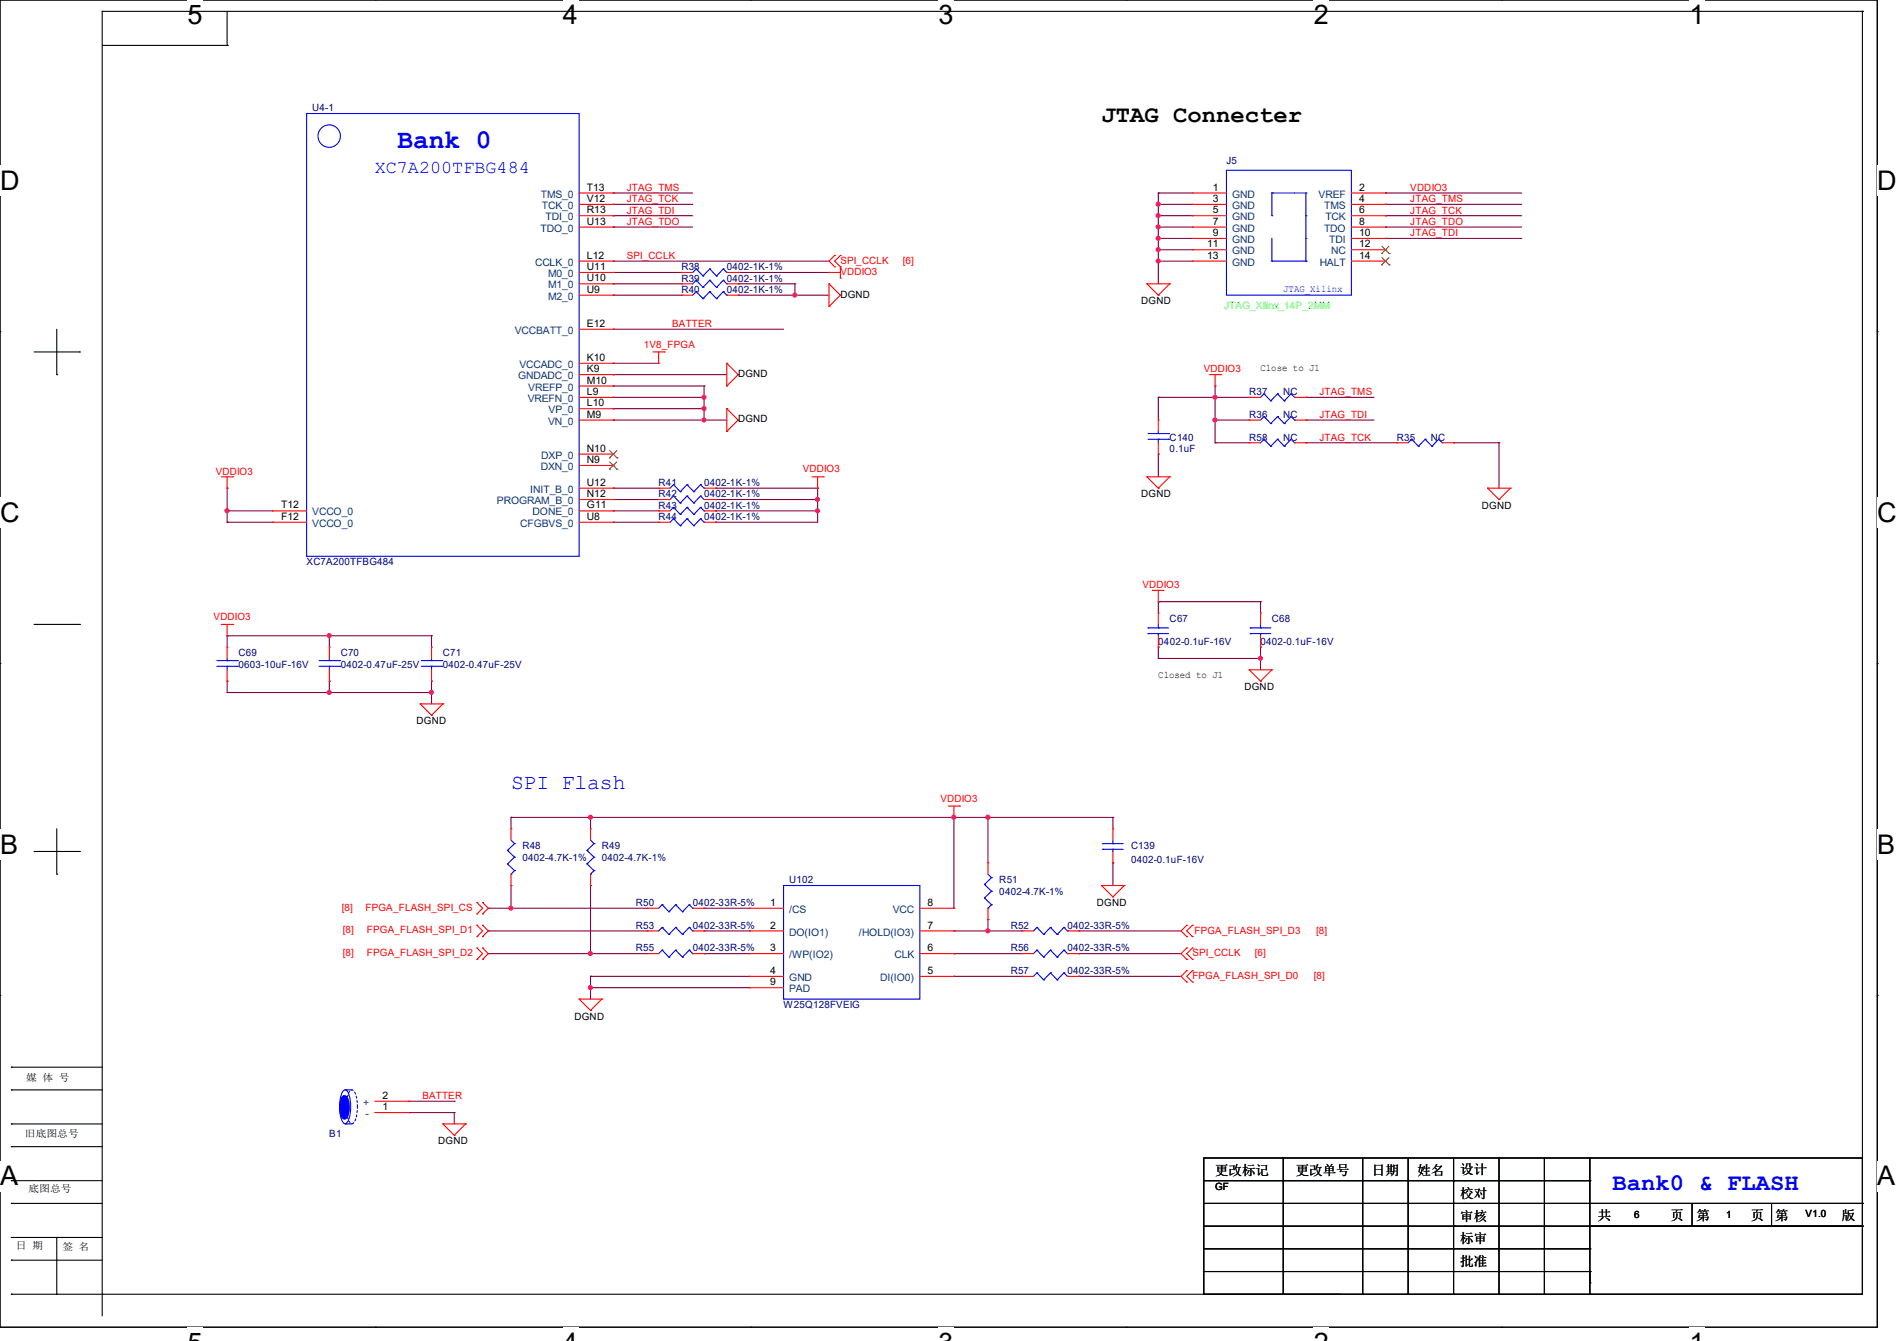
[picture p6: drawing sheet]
<svg xmlns="http://www.w3.org/2000/svg" width="297mm" height="210mm" viewBox="0 0 297 210" stroke-linecap="round" stroke-linejoin="round" font-family="sans-serif">
<path d="M0 0h293.9v207.9h-293.9z" fill="none" stroke="#000" stroke-width=".17"/>
<g fill="#fff">
<path d="M29.4 0h2.3v4.7h-2.3z"/>
<path d="M29.4 207.9h2.3v2.1h-2.3z"/>
</g>
<path d="M58.8 0h.1M58.8 207.9h.1" fill="none" stroke="#000" stroke-width=".17"/>
<g fill="#fff">
<path d="M88.1 0h2.4v4.7h-2.4z"/>
<path d="M88.1 207.9h2.4v2.1h-2.4z"/>
</g>
<path d="M117.6 0h.1M117.6 207.9h.1" fill="none" stroke="#000" stroke-width=".17"/>
<g fill="#fff">
<path d="M146.9 0h2.4v4.7h-2.4z"/>
<path d="M146.9 207.9h2.4v2.1h-2.4z"/>
</g>
<path d="M176.3 0h.1M176.3 207.9h.1" fill="none" stroke="#000" stroke-width=".17"/>
<g fill="#fff">
<path d="M205.7 0h2.4v4.7h-2.4z"/>
<path d="M205.7 207.9h2.4v2.1h-2.4z"/>
</g>
<path d="M235.1 0h.1M235.1 207.9h.1" fill="none" stroke="#000" stroke-width=".17"/>
<g fill="#fff">
<path d="M264.5 0h2.4v4.7h-2.4z"/>
<path d="M264.5 207.9h2.4v2.1h-2.4z"/>
<path d="M0 26h3v4.7h-3z"/>
<path d="M293.9 26h3.1v4.7h-3.1z"/>
<path d="M0 77.9h3v4.7h-3z"/>
<path d="M293.9 77.9h3.1v4.7h-3.1z"/>
</g>
<path d="M0 51.9h.1M293.9 51.9h.1" fill="none" stroke="#000" stroke-width=".17"/>
<g fill="#fff">
<path d="M0 129.9h2.8v4.7h-2.8z"/>
<path d="M293.9 129.9h2.9v4.7h-2.9z"/>
</g>
<path d="M0 103.9h.1M293.9 103.9h.1" fill="none" stroke="#000" stroke-width=".17"/>
<g fill="#fff">
<path d="M0 181.8h2.8v4.8h-2.8z"/>
<path d="M293.8 181.8h3v4.8h-3z"/>
</g>
<g fill="none" stroke="#000" stroke-width=".17">
<path d="M16 1.8h.1M16 7.1h19.6M16 1.8v204.3M16 1.8h275.6M35.6 7.1h.1M35.6 1.8v5.3M291.6 1.8h.1M291.6 1.8v179.6M5.3 55.1h7.1M8.9 58.7h.1M8.9 51.6v7.1M12.4 55.1h.1"/>
<path d="M5.3 97.8h7.1M12.4 97.8h.1M5.3 133.3h7.1M8.9 136.9h.1M8.9 129.8v7.1M12.4 133.3h.1M0 155.9h.1M293.9 155.9h.1M1.8 167.1h.1M1.8 170.7h.1M1.8 176h.1M1.8 179.6h.1"/>
<path d="M1.8 167.1h14.2M1.8 170.7h14.2M1.8 176h14.2M1.8 179.6h14.2M1.8 184.9h.1M1.8 188.5h.1M1.8 193.8h.1M1.8 197.4h.1M1.8 184.9h14.2M1.8 188.5h14.2M1.8 193.8h14.2M1.8 197.4h14.2"/>
<path d="M8.9 193.8h.1M8.9 193.8v8.9M188.5 181.4h103.1v21.3h-103.1zM188.5 184.9h60.4M188.5 188.5h103.1M188.5 192h103.1M188.5 195.6h60.4M188.5 199.1h60.4M200.9 199.1h.1M200.9 181.4v21.3M213.4 199.1h.1M213.4 181.4v21.3"/>
<path d="M220.5 199.1h.1M220.5 181.4v21.3M227.6 199.1h.1M227.6 184.9h.1M227.6 188.5h.1M227.6 192h.1M227.6 195.6h.1M227.6 181.4v21.3M234.7 199.1h.1M234.7 181.4v21.3M241.8 199.1h.1M241.8 181.4v21.3"/>
<path d="M248.9 184.9h.1M248.9 199.1h.1M248.9 188.5h.1M248.9 192h.1M248.9 195.6h.1M248.9 181.4v21.3M264.9 192h.1M264.9 188.5v3.5M277.4 192h.1M277.4 188.5v3.5M291.6 188.5h.1M291.6 192h.1"/>
<path d="M1.8 202.7h.1M1.8 202.7h208M8.9 202.7h.1M16 202.7h.1M200.9 202.7h.1M213.4 202.7h.1M220.5 202.7h.1M227.6 202.7h.1M234.7 202.7h.1M241.8 202.7h.1M248.9 200.9h.1M248.9 202.7h.1"/>
</g>
<g fill="none" stroke="#800040" stroke-width=".17">
<path d="M96 32h.1M96 30.2h.1M96 35.6h.1M96 33.8h.1M96 32h12.5M96 30.2h12.5M96 35.6h12.5M96 33.8h12.5M181.4 30.2h.1M181.4 32h.1M181.4 33.8h.1M181.4 35.6h.1"/>
<path d="M181.4 37.3h.1M181.4 39.1h.1M181.4 30.2v14.2M181.4 32h5.3M181.4 30.2h5.3M181.4 35.6h5.3M181.4 33.8h5.3M181.4 37.3h5.3M181.4 39.1h5.3M216.9 33.8h.1M216.9 32h.1M216.9 37.3h.1"/>
<path d="M216.9 35.6h.1M216.9 30.2h.1M216.9 32h21.4M216.9 30.2h21.4M216.9 35.6h21.4M216.9 33.8h21.4M216.9 37.3h21.4M96 51.6h.1M96 40.9h.1M96 42.7h.1M96 46.2h.1M96 44.4h.1"/>
<path d="M96 56.9h.1M96 58.7h.1M96 51.6h26.7M96 40.9h33.8M96 42.7h10.7M96 46.2h10.7M96 44.4h10.7M96 56.9h7.1M96 58.7h17.8M115.6 42.7h.1M115.6 44.4h.1M115.6 46.2h.1"/>
<path d="M115.6 42.7h14.2M115.6 46.2h14.2M115.6 44.4h8.9M124.5 44.4h.1M124.5 46.2h.1M124.5 44.4v1.8M181.4 40.9h.1M181.4 40.9h5.3M35.6 76.5h.1M35.6 76.5v5.3M96 60.5h.1M96 62.2h.1"/>
<path d="M96 64h.1M96 65.8h.1M96 76.5h.1M96 78.2h.1M96 60.5h14.2M96 62.2h14.2M96 64h14.2M96 65.8h17.8M96 76.5h7.1M96 78.2h7.1M110.2 60.5h.1M110.2 62.2h.1"/>
<path d="M110.2 64h.1M110.2 65.8h.1M110.2 60.5v5.3M112 76.5h.1M112 78.2h.1M112 76.5h16M112 78.2h16M128 76.5h.1M128 78.2h.1M128 76.5v5.3h-16M181.4 62.2h.1M181.4 71.1h.1"/>
<path d="M181.4 62.2v3.6M181.4 71.1v3.6M181.4 62.2h14.2M190.2 62.2h.1M190.2 60.5h.1M190.2 69.3h.1M190.2 65.8h.1M190.2 65.8h5.4M190.2 60.5v8.8M190.2 69.3h5.4M204.5 65.8h.1M204.5 62.2h.1"/>
<path d="M204.5 69.3h.1M204.5 62.2h10.6M204.5 65.8h10.6M204.5 69.3h14.2M227.6 69.3h.1M227.6 69.3h7.1M234.7 69.3h.1M234.7 69.3v7.2M35.6 80h.1M35.6 81.8h.1M35.6 99.6h.1M35.6 99.6v1.7"/>
<path d="M35.6 80h7.1M35.6 81.8h7.1M35.6 99.6h32M51.6 99.6h.1M51.6 99.6v1.7M67.6 99.6h.1M67.6 99.6v1.7M96 80h.1M96 81.8h.1M96 80h7.1M96 81.8h7.1M112 81.8h.1"/>
<path d="M112 80h.1M112 80h16M128 80h.1M181.4 94.2h.1M181.4 94.2v1.8M181.4 94.2h16M197.4 94.2h.1M197.4 94.2v1.8M35.6 106.7h.1M35.6 108.5h.1M35.6 106.7v1.8M35.6 108.5h32"/>
<path d="M51.6 106.7h.1M51.6 108.5h.1M51.6 106.7v1.8M67.6 106.7h.1M67.6 108.5h.1M67.6 106.7v3.5M181.4 101.3h.1M181.4 103.1h.1M181.4 101.3v1.8M181.4 103.1h16M197.4 101.3h.1M197.4 103.1h.1"/>
<path d="M197.4 101.3v3.6M80 138.7h.1M80 128h.1M80 128h94.2M80 128v1.8M80 138.7v3.5M92.5 138.7h.1M92.5 128h.1M92.5 128v1.8M92.5 138.7v10.7M149.4 128h.1M149.4 128v14.2"/>
<path d="M154.7 128h.1M154.7 128v7.1M174.2 128h.1M174.2 135.1h.1M174.2 128v1.8M174.2 135.1v3.6M76.5 145.8h.1M76.5 142.2h.1M76.5 149.4h.1M76.5 142.2h24.8M76.5 145.8h24.8M76.5 149.4h24.8"/>
<path d="M80 142.2h.1M92.5 149.4h.1M92.5 154.7h.1M92.5 152.9h.1M92.5 152.9h24.8M92.5 152.9v3.6M92.5 154.7h24.8M110.2 145.8h.1M110.2 142.2h.1M110.2 149.4h.1M110.2 142.2h7.1M110.2 145.8h7.1"/>
<path d="M110.2 149.4h7.1M149.4 149.4h.1M149.4 152.9h.1M149.4 145.8h.1M149.4 145.8h10.6M149.4 149.4h10.6M149.4 152.9h10.6M154.7 145.8h.1M154.7 144h.1M154.7 144v1.8M168.9 152.9h.1M168.9 149.4h.1"/>
<path d="M168.9 145.8h.1M168.9 145.8h16M168.9 149.4h16M168.9 152.9h16M64 174.2h.1M64 174.2h7.1M64 172.5h7.1M71.1 174.2h.1M71.1 172.5h.1M71.1 174.2v1.8"/>
</g>
<g fill="#f0f" stroke="#f0f" stroke-width=".17">
<circle cx="35.5" cy="80" r=".32"/>
<circle cx="197.3" cy="103.1" r=".32"/>
<circle cx="124.4" cy="46.2" r=".32"/>
<circle cx="110.2" cy="62.2" r=".32"/>
<circle cx="110.2" cy="64" r=".32"/>
<circle cx="110.2" cy="65.8" r=".32"/>
<circle cx="128" cy="78.2" r=".32"/>
<circle cx="128" cy="80" r=".32"/>
<circle cx="51.5" cy="99.5" r=".32"/>
<circle cx="51.5" cy="108.4" r=".32"/>
<circle cx="67.5" cy="108.4" r=".32"/>
<circle cx="181.3" cy="32" r=".32"/>
<circle cx="181.3" cy="33.8" r=".32"/>
<circle cx="181.3" cy="35.5" r=".32"/>
<circle cx="181.3" cy="37.3" r=".32"/>
<circle cx="181.3" cy="39.1" r=".32"/>
<circle cx="181.3" cy="40.9" r=".32"/>
<circle cx="190.2" cy="65.8" r=".32"/>
<circle cx="190.2" cy="62.2" r=".32"/>
<circle cx="80" cy="142.2" r=".32"/>
<circle cx="154.7" cy="145.8" r=".32"/>
<circle cx="154.7" cy="128" r=".32"/>
<circle cx="92.4" cy="149.3" r=".32"/>
<circle cx="149.3" cy="128" r=".32"/>
<circle cx="92.4" cy="128" r=".32"/>
<circle cx="92.4" cy="154.7" r=".32"/>
</g>
<g fill="none" stroke="#f00" stroke-width=".17">
<path d="M90.7 32h5.3M90.7 30.2h5.3M90.7 35.6h5.3M90.7 33.8h5.3M96 32h.1M96 30.2h.1M96 35.6h.1M96 33.8h.1M186.7 39.1h.1M186.7 37.3h.1M186.7 35.6h.1M186.7 33.8h.1"/>
<path d="M186.7 32h.1M186.7 30.2h.1M186.7 32h5.3M186.7 30.2h5.3M186.7 35.6h5.3M186.7 33.8h5.3M186.7 39.1h5.3M186.7 37.3h5.3M211.6 32h5.3M211.6 30.2h5.3M211.6 35.6h5.3M211.6 33.8h5.3"/>
<path d="M211.6 39.1h5.3M211.6 37.3h5.3M216.9 39.1h.1M216.9 37.3h.1M216.9 35.6h.1M216.9 33.8h.1M216.9 32h.1M216.9 30.2h.1M90.7 42.7h5.3M90.7 44.4h5.3M90.7 58.7h5.3M90.7 56.9h5.3"/>
<path d="M90.7 51.6h5.3M90.7 40.9h5.3M90.7 46.2h5.3M96 56.9h.1M96 58.7h.1M96 51.6h.1M96 40.9h.1M96 46.2h.1M96 42.7h.1M96 44.4h.1M102.2 55.1h1.8M103.1 56.9h.1"/>
<path d="M103.1 55.1v1.8M104 55.1h.1M106.7 42.7h.1M106.7 46.2h.1M106.7 44.4h.1M106.7 42.7h1.8M106.7 44.4h1.8M106.7 46.2h1.8M113.8 56.9h.1M113.8 42.7h1.8M113.8 56.9v3.6M113.8 56.9l1.8 1.8"/>
<path d="M113.8 44.4h1.8M113.8 46.2h1.8M115.6 58.7h.1M115.6 42.7h.1M115.6 46.2h.1M115.6 44.4h.1M115.6 58.7l-1.8 1.8M129.8 42.7h.1M129.8 44.4h.1M129.8 48h.1M129.8 42.7h1.8M129.8 44.4v3.6"/>
<path d="M129.8 44.4l1.8 1.8M130.7 40h.1M130.7 41.8h.1M130.7 40l-.9 .9 .9 .9M131.6 43.6h.1M131.6 46.2h.1M131.6 41.8h.1M131.6 40h.1M131.6 41.8v1.8M131.6 46.2l-1.8 1.8M131.6 40l-.9 .9 .9 .9M179.6 44.4h.1"/>
<path d="M179.6 44.4h3.5M179.6 44.4l1.8 1.8M181.4 46.2h.1M183.1 44.4h.1M183.1 44.4l-1.7 1.8M186.7 40.9h.1M186.7 40.9h5.3M189.4 58.7h1.7M190.2 58.7v1.8M191.1 58.7h.1M211.6 40.9h5.3M216.9 40.9h.1"/>
<path d="M34.7 74.7h1.7M35.6 76.5h.1M35.6 74.7v1.8M36.4 74.7h.1M90.7 76.5h5.3M90.7 65.8h5.3M90.7 72.9h5.3M90.7 71.1h5.3M90.7 62.2h5.3M90.7 60.5h5.3M90.7 64h5.3M90.7 78.2h5.3"/>
<path d="M96 72.9h.1M96 71.1h.1M96 62.2h.1M96 60.5h.1M96 64h.1M96 65.8h.1M96 76.5h.1M96 78.2h.1M103.1 78.2h.1M103.1 76.5h.1M103.1 76.5h1.8M103.1 78.2h1.8"/>
<path d="M110.2 76.5h1.8M110.2 78.2h1.8M112 78.2h.1M112 76.5h.1M113.8 60.5h.1M113.8 64h.1M113.8 67.6h.1M113.8 64v3.6M113.8 64l1.8 1.8M115.6 65.8h.1M115.6 65.8l-1.8 1.8M127.1 74.7h1.8"/>
<path d="M128 76.5h.1M128 74.7v1.8M128.9 74.7h.1M179.6 74.7h.1M179.6 74.7h3.5M179.6 74.7l1.8 1.8M181.4 76.5h.1M181.4 65.8h.1M181.4 71.1h.1M181.4 65.8v1.8M181.4 69.3v1.8M183.1 74.7h.1"/>
<path d="M183.1 74.7l-1.7 1.8M190.2 60.5h.1M195.6 65.8h.1M195.6 69.3h.1M195.6 62.2h.1M195.6 65.8h1.8M195.6 69.3h1.8M195.6 62.2h1.8M202.7 65.8h1.8M202.7 69.3h1.8M202.7 62.2h1.8M204.5 65.8h.1"/>
<path d="M204.5 69.3h.1M204.5 62.2h.1M218.7 69.3h.1M218.7 69.3h1.8M225.8 69.3h1.8M227.6 69.3h.1M232.9 76.5h.1M232.9 76.5h3.6M232.9 76.5l1.8 1.7M234.7 78.2h.1M236.5 76.5h.1M236.5 76.5l-1.8 1.7"/>
<path d="M34.7 97.8h1.7M35.6 99.6h.1M35.6 97.8v1.8M36.4 97.8h.1M42.7 80h.1M42.7 81.8h.1M42.7 80h5.3M42.7 81.8h5.3M90.7 80h5.3M90.7 81.8h5.3M96 81.8h.1M96 80h.1"/>
<path d="M103.1 80h.1M103.1 81.8h.1M103.1 80h1.8M103.1 81.8h1.8M110.2 80h1.8M110.2 81.8h1.8M112 80h.1M112 81.8h.1M180.5 92.5h.1M180.5 92.5h1.7M181.4 94.2h.1M181.4 96h.1"/>
<path d="M181.4 92.5v1.7M181.4 96v1.8M181.4 99.6v1.7M197.4 96h.1M197.4 96v1.8M197.4 99.6v1.7M35.6 101.3h.1M35.6 106.7h.1M35.6 101.3v1.8M35.6 104.9v1.8M51.6 101.3h.1M51.6 106.7h.1"/>
<path d="M51.6 101.3v1.8M51.6 104.9v1.8M65.8 110.2h.1M65.8 110.2h3.5M65.8 110.2l1.8 1.8M67.6 112h.1M67.6 101.3h.1M67.6 106.7h.1M67.6 101.3v1.8M67.6 104.9v1.8M69.3 110.2h.1M69.3 110.2l-1.7 1.8"/>
<path d="M181.4 101.3h.1M195.6 104.9h.1M195.6 104.9h3.5M195.6 104.9l1.8 1.8M197.4 106.7h.1M197.4 101.3h.1M199.1 104.9h.1M199.1 104.9l-1.7 1.8M80 129.8h.1M80 138.7h.1M80 129.8v1.8M80 136.9v1.8"/>
<path d="M92.5 129.8h.1M92.5 138.7h.1M92.5 129.8v1.8M92.5 136.9v1.8M148.5 126.2h1.7M149.4 128h.1M149.4 126.2v1.8M150.2 126.2h.1M154.7 135.1h.1M154.7 135.1v1.8M172.5 138.7h.1M172.5 138.7h3.5"/>
<path d="M172.5 138.7l1.7 1.8M174.2 135.1h.1M174.2 129.8h.1M174.2 129.8v1.8M174.2 133.3v1.8M176 138.7h.1M176 138.7l-1.8 1.8M74.7 148.5h.1M74.7 150.2h.1M74.7 144.9h.1M74.7 146.7h.1M74.7 141.4h.1"/>
<path d="M74.7 143.1h.1M74.7 148.5l.9 .9-.9 .8M74.7 144.9l.9 .9-.9 .9M74.7 141.4l.9 .8-.9 .9M75.6 150.2h.1M75.6 148.5h.1M75.6 146.7h.1M75.6 144.9h.1M75.6 143.1h.1M75.6 141.4h.1M75.6 148.5l.9 .9-.9 .8M75.6 144.9l.9 .9-.9 .9"/>
<path d="M75.6 141.4l.9 .8-.9 .9M90.7 156.5h.1M90.7 156.5h3.5M90.7 156.5l1.8 1.7M92.5 158.2h.1M94.2 156.5h.1M94.2 156.5l-1.7 1.7M101.3 142.2h.1M101.3 145.8h.1M101.3 149.4h.1M101.3 149.4h1.8M101.3 142.2h1.8"/>
<path d="M101.3 145.8h1.8M108.5 149.4h1.7M108.5 142.2h1.7M108.5 145.8h1.7M110.2 142.2h.1M110.2 145.8h.1M110.2 149.4h.1M117.3 142.2h.1M117.3 145.8h.1M117.3 149.4h.1M117.3 152.9h.1M117.3 154.7h.1"/>
<path d="M117.3 149.4h5.4M117.3 152.9h5.4M117.3 142.2h5.4M117.3 145.8h5.4M117.3 154.7h5.4M144 149.4h5.4M144 152.9h5.4M144 142.2h5.4M144 145.8h5.4M149.4 152.9h.1M149.4 149.4h.1M149.4 145.8h.1"/>
<path d="M149.4 142.2h.1M154.7 144h.1M154.7 142.2v1.8M160 149.4h.1M160 152.9h.1M160 145.8h.1M160 149.4h1.8M160 152.9h1.8M160 145.8h1.8M167.1 149.4h1.8M167.1 152.9h1.8M167.1 145.8h1.8"/>
<path d="M168.9 149.4h.1M168.9 152.9h.1M168.9 145.8h.1M174.2 140.5h.1M185.8 148.5h.1M185.8 150.2h.1M185.8 144.9h.1M185.8 146.7h.1M185.8 152h.1M185.8 153.8h.1M185.8 148.5l-.9 .9 .9 .8M185.8 144.9l-.9 .9 .9 .9"/>
<path d="M185.8 152l-.9 .9 .9 .9M186.7 150.2h.1M186.7 148.5h.1M186.7 146.7h.1M186.7 144.9h.1M186.7 153.8h.1M186.7 152h.1M186.7 148.5l-.9 .9 .9 .8M186.7 144.9l-.9 .9 .9 .9M186.7 152l-.9 .9 .9 .9M58.7 174.2h5.3M58.7 172.5h5.3"/>
<path d="M64 174.2h.1M64 172.5h.1M69.3 176h.1M69.3 176h3.6M69.3 176l1.8 1.8M71.1 177.8h.1M72.9 176h.1M72.9 176l-1.8 1.8"/>
</g>
<g fill="none" stroke="#00f" stroke-width=".17">
<path d="M48 17.8h42.7v69.3h-42.7zM192 26.7h19.6v19.5h-19.6zM199.1 30.2h.1M199.1 33.8h.1M199.1 30.2h5.4M199.1 30.2v3.6M199.1 37.3v3.6M204.5 37.3h.1M204.5 30.2h.1M204.5 33.8h.1M204.5 30.2v10.7M109 42.1h.1"/>
<path d="M109 45.7h.1M109 43.9h.1M109 42.1l-.5 .6M109 42.1l1.1 1.1M109 45.7l-.5 .5M109 45.7l1.1 1.1M109 43.9l-.5 .5M109 43.9l1.1 1.1M110.1 43.2h.1M110.1 46.8h.1M110.1 45h.1M111.1 42.1h.1"/>
<path d="M111.1 45.7h.1M111.1 43.9h.1M111.1 42.1l-1 1.1M111.1 42.1l1.1 1.1M111.1 45.7l-1 1.1M111.1 45.7l1.1 1.1M111.1 43.9l-1 1.1M111.1 43.9l1.1 1.1M112.2 43.2h.1M112.2 46.8h.1M112.2 45h.1M113.2 42.1h.1"/>
<path d="M113.2 45.7h.1M113.2 43.9h.1M113.2 42.1l-1 1.1M113.2 42.1l.6 .6M113.2 45.7l-1 1.1M113.2 45.7l.6 .5M113.2 43.9l-1 1.1M113.2 43.9l.6 .5M113.8 42.7h.1M113.8 46.2h.1M113.8 44.4h.1M199.1 40.9h.1"/>
<path d="M199.1 40.9h5.4M204.5 40.9h.1M105.5 79.5h.1M105.5 77.7h.1M105.5 75.9h.1M105.5 79.5l-.6 .5M105.5 79.5l1 1.1M105.5 77.7l-.6 .5M105.5 77.7l1 1.1M105.5 75.9l-.6 .6M105.5 75.9l1 1.1M106.5 78.8h.1"/>
<path d="M106.5 77h.1M107.6 79.5h.1M107.6 77.7h.1M107.6 75.9h.1M107.6 79.5l-1.1 1.1M107.6 79.5l1 1.1M107.6 77.7l-1.1 1.1M107.6 77.7l1 1.1M107.6 75.9l-1.1 1.1M107.6 75.9l1 1.1M108.6 78.8h.1M108.6 77h.1"/>
<path d="M109.7 79.5h.1M109.7 77.7h.1M109.7 75.9h.1M109.7 79.5l-1.1 1.1M109.7 79.5l.5 .5M109.7 77.7l-1.1 1.1M109.7 77.7l.5 .5M109.7 75.9l-1.1 1.1M109.7 75.9l.5 .6M110.2 78.2h.1M110.2 76.5h.1M179.7 68.8h3.3"/>
<path d="M179.7 67.9h3.3M181.4 67.9h.1M181.4 68.8h.1M181.4 67.6v.3M181.4 68.8v.5M183 68.8h.1M183 67.9h.1M197.9 65.2h.1M197.9 68.8h.1M197.9 61.7h.1M197.9 65.2l-.5 .6M197.9 65.2l1.1 1.1"/>
<path d="M197.9 68.8l-.5 .5M197.9 68.8l1.1 1.1M197.9 61.7l-.5 .5M197.9 61.7l1.1 1.1M199 66.3h.1M199 69.9h.1M199 62.8h.1M200 65.2h.1M200 68.8h.1M200 61.7h.1M200 65.2l-1 1.1M200 65.2l1.1 1.1"/>
<path d="M200 68.8l-1 1.1M200 68.8l1.1 1.1M200 61.7l-1 1.1M200 61.7l1.1 1.1M201.1 66.3h.1M201.1 69.9h.1M201.1 62.8h.1M202.1 65.2h.1M202.1 68.8h.1M202.1 61.7h.1M202.1 65.2l-1 1.1M202.1 65.2l.6 .6"/>
<path d="M202.1 68.8l-1 1.1M202.1 68.8l.6 .5M202.1 61.7l-1 1.1M202.1 61.7l.6 .5M202.7 65.8h.1M202.7 69.3h.1M202.7 62.2h.1M221 68.8h.1M221 68.8l-.5 .5M221 68.8l1.1 1.1M222.1 69.9h.1M223.1 68.8h.1"/>
<path d="M223.1 68.8l-1 1.1M223.1 68.8l1.1 1.1M224.2 69.9h.1M225.3 68.8h.1M225.3 68.8l-1.1 1.1M225.3 68.8l.5 .5M225.8 69.3h.1M105.5 81.2h.1M105.5 81.2l-.6 .6M105.5 81.2l1 1.1M106.5 80.6h.1M106.5 82.3h.1"/>
<path d="M107.6 81.2h.1M107.6 81.2l-1.1 1.1M107.6 81.2l1 1.1M108.6 80.6h.1M108.6 82.3h.1M109.7 81.2h.1M109.7 81.2l-1.1 1.1M109.7 81.2l.5 .6M110.2 80h.1M110.2 81.8h.1M179.7 98.3h.1M179.7 99.2h.1"/>
<path d="M179.7 98.3h3.3M179.7 99.2h3.3M181.4 99.2h.1M181.4 98.3h.1M181.4 97.8v.5M181.4 99.2v.4M195.7 98.3h.1M195.7 99.2h.1M195.7 98.3h3.3M195.7 99.2h3.3M197.4 99.2h.1M197.4 98.3h.1"/>
<path d="M197.4 97.8v.5M197.4 99.2v.4M34 104.4h3.2M34 103.5h3.2M35.6 103.5h.1M35.6 104.4h.1M35.6 103.1v.4M35.6 104.4v.5M37.2 104.4h.1M37.2 103.5h.1M50 104.4h3.2M50 103.5h3.2"/>
<path d="M51.6 103.5h.1M51.6 104.4h.1M51.6 103.1v.4M51.6 104.4v.5M53.2 104.4h.1M53.2 103.5h.1M66 104.4h3.2M66 103.5h3.2M67.6 103.5h.1M67.6 104.4h.1M67.6 103.1v.4M67.6 104.4v.5"/>
<path d="M69.2 104.4h.1M69.2 103.5h.1M79.5 133.2h.1M79.5 135.3h.1M79.5 133.2l1.1 1M79.5 135.3l1.1 1.1M80 136.9h.1M80 131.6l.6 .5M80.6 132.1h.1M80.6 134.2h.1M80.6 136.4h.1M80.6 132.1l-1.1 1.1"/>
<path d="M80.6 134.2l-1.1 1.1M80.6 136.4l-.6 .5M91.9 133.2h.1M91.9 135.3h.1M91.9 133.2l1.1 1M91.9 135.3l1.1 1.1M92.5 136.9h.1M92.5 131.6l.5 .5M93 132.1h.1M93 134.2h.1M93 136.4h.1M93 132.1l-1.1 1.1"/>
<path d="M93 134.2l-1.1 1.1M93 136.4l-.5 .5M122.7 138.7h21.3v17.8h-21.3zM154.1 138.5h.1M154.1 138.5l1.1 1.1M154.7 136.9l.5 .6M155.2 137.5h.1M155.2 139.6h.1M155.2 137.5l-1.1 1M155.2 139.6l-1.1 1M172.6 132.1h.1M172.6 133h.1"/>
<path d="M172.6 132.1h3.3M172.6 133h3.3M174.2 133h.1M174.2 132.1h.1M174.2 131.6v.5M174.2 133v.3M103.7 141.7h.1M103.7 145.2h.1M103.7 148.8h.1M103.7 141.7l-.6 .5M103.7 141.7l1 1.1M103.7 145.2l-.6 .6"/>
<path d="M103.7 145.2l1 1.1M103.7 148.8l-.6 .6M103.7 148.8l1 1.1M104.7 142.8h.1M104.7 146.3h.1M104.7 149.9h.1M105.8 141.7h.1M105.8 145.2h.1M105.8 148.8h.1M105.8 141.7l-1.1 1.1M105.8 141.7l1 1.1M105.8 145.2l-1.1 1.1"/>
<path d="M105.8 145.2l1 1.1M105.8 148.8l-1.1 1.1M105.8 148.8l1 1.1M106.8 142.8h.1M106.8 146.3h.1M106.8 149.9h.1M107.9 141.7h.1M107.9 145.2h.1M107.9 148.8h.1M107.9 141.7l-1.1 1.1M107.9 141.7l.6 .5M107.9 145.2l-1.1 1.1"/>
<path d="M107.9 145.2l.6 .6M107.9 148.8l-1.1 1.1M107.9 148.8l.6 .6M108.5 142.2h.1M108.5 145.8h.1M108.5 149.4h.1M154.1 140.6h.1M154.1 140.6l1.1 1.1M154.7 142.2h.1M155.2 141.7h.1M155.2 141.7l-.5 .5M162.3 148.8h.1"/>
<path d="M162.3 152.4h.1M162.3 145.2h.1M162.3 148.8l-.5 .6M162.3 148.8l1.1 1.1M162.3 152.4l-.5 .5M162.3 152.4l1.1 1.1M162.3 145.2l-.5 .6M162.3 145.2l1.1 1.1M163.4 149.9h.1M163.4 153.5h.1M163.4 146.3h.1M164.5 148.8h.1"/>
<path d="M164.5 152.4h.1M164.5 145.2h.1M164.5 148.8l-1.1 1.1M164.5 148.8l1 1.1M164.5 152.4l-1.1 1.1M164.5 152.4l1 1.1M164.5 145.2l-1.1 1.1M164.5 145.2l1 1.1M165.5 149.9h.1M165.5 153.5h.1M165.5 146.3h.1M166.6 148.8h.1"/>
<path d="M166.6 152.4h.1M166.6 145.2h.1M166.6 148.8l-1.1 1.1M166.6 148.8l.5 .6M166.6 152.4l-1.1 1.1M166.6 152.4l.5 .5M166.6 145.2l-1.1 1.1M166.6 145.2l.5 .6M167.1 149.4h.1M167.1 152.9h.1M167.1 145.8h.1M53.8 170.8l.2-.1a1.41 1.41 0 0 1 .8 1.3 5.6 5.6 0 0 1-.5 3.9l-.3 .1a1.41 1.41 0 0 1-.7-1.3 5.6 5.6 0 0 1 .5-3.9z"/>
<path d="M54.1 170.7h.1M54.1 176h.1M54.1 170.7h1M54.1 176h1"/>
<circle cx="51.5" cy="21.3" r="1.76"/>
</g>
<path d="M54.9 170.8l.2-.1a1.41 1.41 0 0 1 .7 1.3 5.6 5.6 0 0 1-.5 3.9l-.2 .1a1.41 1.41 0 0 1-.8-1.3 5.6 5.6 0 0 1 .6-3.9z" fill="none" stroke="#00f" stroke-width=".17" stroke-dasharray=".3"/>
<path d="M53.7 171.8l.2-.1a2.16 2.16 0 0 1 .6 2.2 1.17 1.17 0 0 1-.6 1.2 2.16 2.16 0 0 1-.5-2.2z" fill-rule="evenodd" fill="#00f" stroke="#00f" stroke-width=".51"/>
<g fill="none" stroke="#804000" stroke-width=".16">
<path d="M216.3 39.7h.1M216.4 38.6l1.1 1.1M217.5 38.6l-1.2 1.1M217.5 39.7h.1M216.3 41.5h.1M216.4 40.3l1.1 1.2M217.5 40.3l-1.2 1.2M217.5 41.5h.1M95.4 73.5h.1M95.4 71.7h.1M95.5 72.3l1.1 1.2M95.5 70.6l1.1 1.1"/>
<path d="M96.6 72.3l-1.2 1.2M96.6 70.6l-1.2 1.1M96.6 73.5h.1M96.6 71.7h.1"/>
</g>
<g font-size="4.2">
<text x="29.4" y="3.8">5</text>
<text x="88.1" y="3.8">4</text>
<text x="146.9" y="3.8">3</text>
<text x="205.7" y="3.8">2</text>
<text x="264.5" y="3.8">1</text>
<text x="0" y="29.8">D</text>
<text x="293.9" y="29.8">D</text>
<text x="0" y="81.7">C</text>
<text x="293.9" y="81.7">C</text>
<text x="0" y="133.7">B</text>
<text x="293.9" y="133.7">B</text>
<text x="0" y="185.6">A</text>
<text x="293.9" y="185.6">A</text>
</g>
<text font-size="4.2" fill="#00f" x="62.2" y="23.1">Bank 0</text>
<text font-size="3.7" x="172.5" y="19.2">JTAG Connecter</text>
<text font-size="3.7" fill="#00f" x="252.5" y="186.3">Bank0 &amp; FLASH</text>
<text font-size="3.3" fill="#00f" x="80" y="123.6">SPI Flash</text>
<text font-size="2.8" fill="#00f" x="58.7" y="27.1">XC7A200TFBG484</text>
<g font-size="2.1">
<text x="190.2" y="184.1">更改标记</text>
<text x="202.9" y="184.1">更改单号</text>
<text x="214.8" y="184.1">日期</text>
<text x="221.9" y="184.1">姓名</text>
<text x="228.6" y="183.9">设计</text>
<text x="228.6" y="187.6">校对</text>
<text x="228.6" y="191.2">审核</text>
<text x="250.1" y="191">共</text>
<text x="261.5" y="191">页</text>
<text x="265.6" y="191">第</text>
<text x="274.2" y="191">页</text>
<text x="277.9" y="191">第</text>
<text x="288.4" y="191">版</text>
<text x="228.6" y="194.7">标审</text>
<text x="228.6" y="198.3">批准</text>
</g>
<g font-size="1.6" fill="#000080">
<text x="48.9" y="17.4">U4-1</text>
<text x="192" y="25.6">J5</text>
<text x="106.7" y="42.3">R38</text>
<text x="106.7" y="45.9">R40</text>
<text x="106.7" y="44.1">R39</text>
<text x="113.8" y="42.3">0402-1K-1%</text>
<text x="113.8" y="45.9">0402-1K-1%</text>
<text x="113.8" y="44.1">0402-1K-1%</text>
<text x="195.6" y="65.4">R36</text>
<text x="195.6" y="61.9">R37</text>
<text x="200.9" y="65.4">NC</text>
<text x="200.9" y="61.9">NC</text>
<text x="183.1" y="69">C140</text>
<text x="183.1" y="70.8">0.1uF</text>
<text x="195.6" y="69">R58</text>
<text x="200.9" y="69">NC</text>
<text x="218.7" y="69">R35</text>
<text x="224" y="69">NC</text>
<text x="103.1" y="77.9">R42</text>
<text x="103.1" y="76.1">R41</text>
<text x="110.2" y="77.9">0402-1K-1%</text>
<text x="110.2" y="76.1">0402-1K-1%</text>
<text x="103.1" y="79.7">R43</text>
<text x="103.1" y="81.4">R44</text>
<text x="110.2" y="79.7">0402-1K-1%</text>
<text x="110.2" y="81.4">0402-1K-1%</text>
<text x="48" y="88.6">XC7A200TFBG484</text>
<text x="181.4" y="101">0402-0.1uF-16V</text>
<text x="183.1" y="97.4">C67</text>
<text x="197.4" y="101">0402-0.1uF-16V</text>
<text x="199.1" y="97.4">C68</text>
<text x="37.3" y="102.8">C69</text>
<text x="37.3" y="104.6">0603-10uF-16V</text>
<text x="53.3" y="102.8">C70</text>
<text x="53.3" y="104.6">0402-0.47uF-25V</text>
<text x="69.3" y="102.8">C71</text>
<text x="69.3" y="104.6">0402-0.47uF-25V</text>
<text x="81.8" y="133">R48</text>
<text x="81.8" y="134.8">0402-4.7K-1%</text>
<text x="94.2" y="133">R49</text>
<text x="94.2" y="134.8">0402-4.7K-1%</text>
<text x="177.1" y="133">C139</text>
<text x="177.1" y="135.1">0402-0.1uF-16V</text>
<text x="99.6" y="141.9">R50</text>
<text x="108.5" y="141.9">0402-33R-5%</text>
<text x="123.6" y="138.3">U102</text>
<text x="156.5" y="138.3">R51</text>
<text x="156.5" y="140.1">0402-4.7K-1%</text>
<text x="99.6" y="145.5">R53</text>
<text x="99.6" y="149">R55</text>
<text x="108.5" y="145.5">0402-33R-5%</text>
<text x="108.5" y="149">0402-33R-5%</text>
<text x="158.2" y="149">R56</text>
<text x="158.2" y="145.5">R52</text>
<text x="167.1" y="149">0402-33R-5%</text>
<text x="167.1" y="145.5">0402-33R-5%</text>
<text x="158.2" y="152.6">R57</text>
<text x="167.1" y="152.6">0402-33R-5%</text>
<text x="122.7" y="157.9">W25Q128FVEIG</text>
<text x="51.6" y="178">B1</text>
</g>
<g font-size="1.6">
<text x="91.9" y="29.8">T13</text>
<text x="189.9" y="29.8">1</text>
<text x="212.8" y="29.8">2</text>
<text x="91.9" y="31.6">V12</text>
<text x="91.9" y="35.2">U13</text>
<text x="91.9" y="33.4">R13</text>
<text x="189.9" y="35.2">7</text>
<text x="189.9" y="33.4">5</text>
<text x="189.9" y="31.6">3</text>
<text x="212.8" y="35.2">8</text>
<text x="212.8" y="33.4">6</text>
<text x="212.8" y="31.6">4</text>
<text x="91.9" y="40.5">L12</text>
<text x="189" y="38.7">11</text>
<text x="189" y="40.5">13</text>
<text x="189.9" y="37">9</text>
<text x="212.8" y="40.5">14</text>
<text x="212.8" y="38.7">12</text>
<text x="212.8" y="37">10</text>
<text x="91.9" y="45.8">U9</text>
<text x="91.9" y="42.3">U11</text>
<text x="91.9" y="44.1">U10</text>
<text x="131.6" y="46.6">DGND</text>
<text x="178.7" y="47.7">DGND</text>
<text x="91.9" y="51.2">E12</text>
<text x="91.9" y="56.5">K10</text>
<text x="91.9" y="58.3">K9</text>
<text x="115.6" y="59.1">DGND</text>
<text x="197.4" y="58.1">Close to J1</text>
<text x="91.9" y="61.8">L9</text>
<text x="91.9" y="60.1">M10</text>
<text x="91.9" y="63.6">L10</text>
<text x="91.9" y="65.4">M9</text>
<text x="91.9" y="70.7">N10</text>
<text x="115.6" y="66.2">DGND</text>
<text x="91.9" y="72.5">N9</text>
<text x="91.9" y="76.1">U12</text>
<text x="91.9" y="77.9">N12</text>
<text x="178.7" y="77.9">DGND</text>
<text x="44" y="79.6">T12</text>
<text x="44" y="81.4">F12</text>
<text x="91.9" y="81.4">U8</text>
<text x="91.9" y="79.6">G11</text>
<text x="232" y="79.7">DGND</text>
<text x="181.4" y="106.1">Closed to J1</text>
<text x="65.2" y="113.5">DGND</text>
<text x="194.9" y="108.1">DGND</text>
<text x="120.6" y="141.9">1</text>
<text x="145.2" y="141.9">8</text>
<text x="171.7" y="141.9">DGND</text>
<text x="120.6" y="145.4">2</text>
<text x="120.6" y="149">3</text>
<text x="145.2" y="149">6</text>
<text x="145.2" y="145.4">7</text>
<text x="120.6" y="152.5">4</text>
<text x="120.6" y="154.3">9</text>
<text x="145.2" y="152.5">5</text>
<text x="90" y="159.7">DGND</text>
<text x="4.1" y="169.2">媒 体 号</text>
<text x="59.9" y="173.9">1</text>
<text x="59.9" y="172.1">2</text>
<text x="3.9" y="178.1">旧底图总号</text>
<text x="68.6" y="179.2">DGND</text>
<text x="4.4" y="186.7">底图总号</text>
<text x="190.2" y="186.3">GF</text>
<text x="255.9" y="190.8">6</text>
<text x="270.3" y="190.8">1</text>
<text x="282.7" y="190.6">V1.0</text>
<text x="2.5" y="195.6">日 期</text>
<text x="9.8" y="195.7">签 名</text>
</g>
<g font-size="1.6" fill="#f00">
<text x="98.1" y="29.9">JTAG_TMS</text>
<text x="220.8" y="29.9">VDDIO3</text>
<text x="98.1" y="31.7">JTAG_TCK</text>
<text x="98.1" y="35.2">JTAG_TDO</text>
<text x="98.1" y="33.4">JTAG_TDI</text>
<text x="220.8" y="33.4">JTAG_TCK</text>
<text x="220.8" y="31.7">JTAG_TMS</text>
<text x="220.8" y="35.2">JTAG_TDO</text>
<text x="98.1" y="40.6">SPI_CCLK</text>
<text x="131.6" y="41.3">SPI_CCLK</text>
<text x="141.3" y="41.3">[6]</text>
<text x="220.8" y="37">JTAG_TDI</text>
<text x="131.6" y="43.1">VDDIO3</text>
<text x="105.2" y="51.2">BATTER</text>
<text x="100.8" y="54.4">1V8_FPGA</text>
<text x="188.5" y="58.3">VDDIO3</text>
<text x="206.6" y="65.4">JTAG_TDI</text>
<text x="206.6" y="61.9">JTAG_TMS</text>
<text x="206.6" y="69">JTAG_TCK</text>
<text x="33.8" y="74.3">VDDIO3</text>
<text x="125.7" y="74">VDDIO3</text>
<text x="178.9" y="92.1">VDDIO3</text>
<text x="33.4" y="97.1">VDDIO3</text>
<text x="147.2" y="125.6">VDDIO3</text>
<text x="53.5" y="142.6">[8]</text>
<text x="57.2" y="142.6">FPGA_FLASH_SPI_CS</text>
<text x="53.7" y="149.7">[8]</text>
<text x="53.7" y="146.2">[8]</text>
<text x="57.4" y="149.7">FPGA_FLASH_SPI_D2</text>
<text x="57.4" y="146.2">FPGA_FLASH_SPI_D1</text>
<text x="186.7" y="149.7">SPI_CCLK</text>
<text x="187" y="146.3">FPGA_FLASH_SPI_D3</text>
<text x="196.5" y="149.7">[6]</text>
<text x="206.1" y="146.3">[8]</text>
<text x="186.7" y="153.3">FPGA_FLASH_SPI_D0</text>
<text x="205.7" y="153.3">[8]</text>
<text x="66.1" y="172.1">BATTER</text>
</g>
<g font-size="1.6" fill="#004080">
<text x="84.7" y="30.9">TMS_0</text>
<text x="84.8" y="32.7">TCK_0</text>
<text x="85.4" y="34.5">TDI_0</text>
<text x="192.9" y="34.5">GND</text>
<text x="192.9" y="32.7">GND</text>
<text x="192.9" y="30.9">GND</text>
<text x="206.5" y="30.9">VREF</text>
<text x="207.3" y="32.7">TMS</text>
<text x="207.5" y="34.5">TCK</text>
<text x="83.8" y="41.6">CCLK_0</text>
<text x="84.6" y="36.3">TDO_0</text>
<text x="192.9" y="39.8">GND</text>
<text x="192.9" y="38.1">GND</text>
<text x="192.9" y="36.3">GND</text>
<text x="192.9" y="41.6">GND</text>
<text x="206.6" y="41.6">HALT</text>
<text x="207.3" y="36.3">TDO</text>
<text x="208.1" y="38.1">TDI</text>
<text x="208.4" y="39.8">NC</text>
<text x="85.8" y="46.9">M2_0</text>
<text x="85.8" y="43.4">M0_0</text>
<text x="85.8" y="45.2">M1_0</text>
<text x="80.6" y="52.3">VCCBATT_0</text>
<text x="81.1" y="59.4">GNDADC_0</text>
<text x="81.3" y="57.6">VCCADC_0</text>
<text x="82.6" y="63">VREFN_0</text>
<text x="82.7" y="61.2">VREFP_0</text>
<text x="85.9" y="64.7">VP_0</text>
<text x="84.7" y="71.8">DXP_0</text>
<text x="85.8" y="66.5">VN_0</text>
<text x="83" y="77.2">INIT_B_0</text>
<text x="84.7" y="73.6">DXN_0</text>
<text x="48.9" y="80.7">VCCO_0</text>
<text x="48.9" y="82.5">VCCO_0</text>
<text x="77.8" y="79">PROGRAM_B_0</text>
<text x="81.4" y="82.5">CFGBVS_0</text>
<text x="83.4" y="80.7">DONE_0</text>
<text x="123.6" y="143">/CS</text>
<text x="139.8" y="143">VCC</text>
<text x="123.6" y="146.5">DO(IO1)</text>
<text x="134.5" y="146.5">/HOLD(IO3)</text>
<text x="123.6" y="150.1">/WP(IO2)</text>
<text x="123.6" y="153.6">GND</text>
<text x="123.6" y="155.4">PAD</text>
<text x="137.8" y="153.6">DI(IO0)</text>
<text x="140" y="150.1">CLK</text>
<text x="56.9" y="173.2">+</text>
<text x="57.2" y="175">-</text>
</g>
<text font-size="1.6" fill="#00f" x="200.9" y="45.7">JTAG_Xilinx</text>
<text font-size="1.6" fill="#0f0" x="191.7" y="48.4">JTAG_Xilinx_14P_2MM</text>
</svg>
